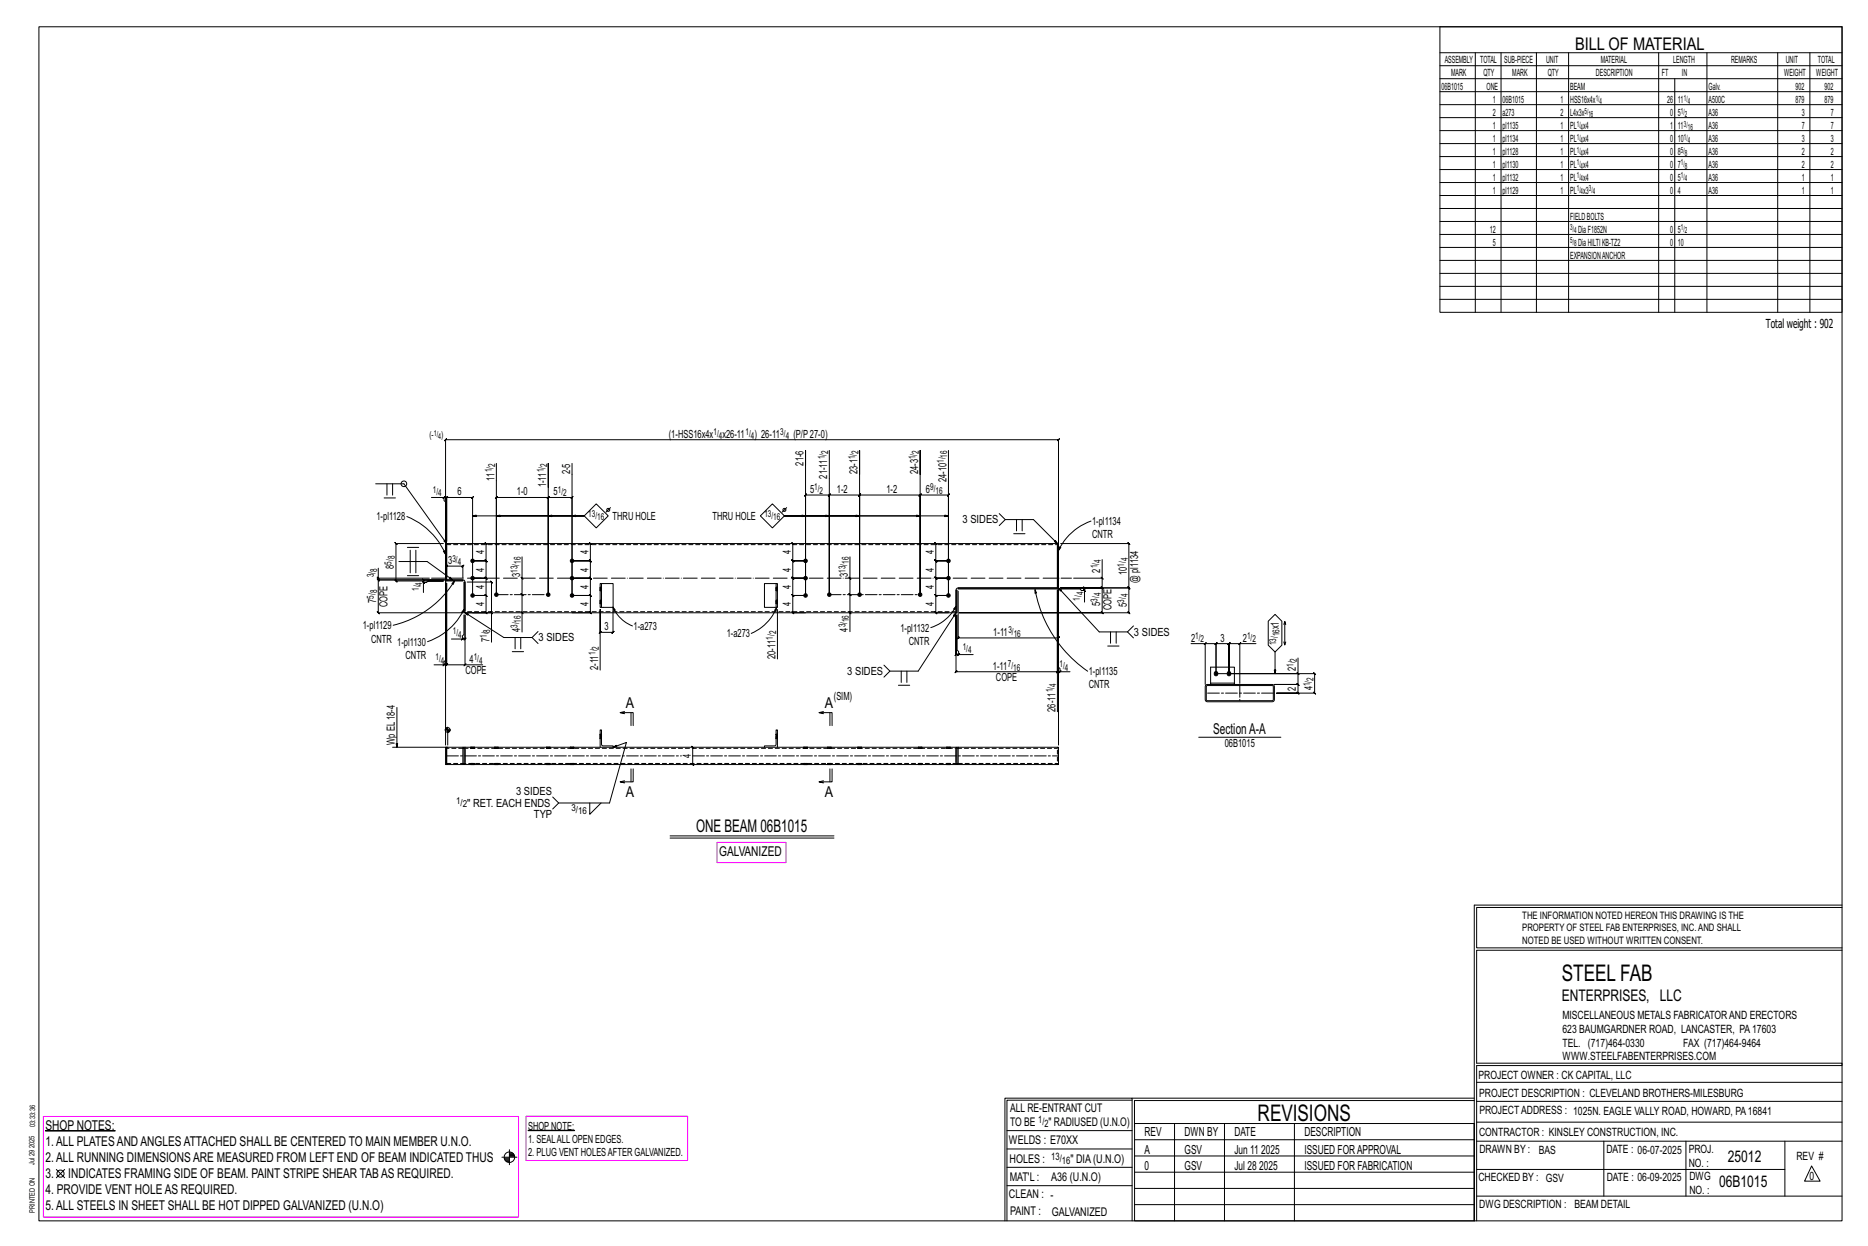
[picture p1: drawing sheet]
<svg xmlns="http://www.w3.org/2000/svg" width="914mm" height="610mm" viewBox="0 0 914 610" stroke-linecap="round" stroke-linejoin="round" font-family="sans-serif">
<g fill="#000" stroke="#000" stroke-width=".49">
<path d="M22 553h34zM259 553h22z"/>
<circle cx="231" cy="274" r=".9"/>
<circle cx="280" cy="274" r=".9"/>
<circle cx="394" cy="274" r=".9"/>
<circle cx="464" cy="274" r=".9"/>
<circle cx="231" cy="291" r=".9"/>
<circle cx="231" cy="283" r=".9"/>
<circle cx="243" cy="291" r=".9"/>
<circle cx="268" cy="291" r=".9"/>
<circle cx="280" cy="291" r=".9"/>
<circle cx="280" cy="283" r=".9"/>
<circle cx="394" cy="291" r=".9"/>
<circle cx="394" cy="283" r=".9"/>
<circle cx="406" cy="291" r=".9"/>
<circle cx="421" cy="291" r=".9"/>
<circle cx="450" cy="291" r=".9"/>
<circle cx="464" cy="283" r=".9"/>
<circle cx="464" cy="291" r=".9"/>
<circle cx="595" cy="330" r="1"/>
<circle cx="602" cy="330" r="1"/>
</g>
<g fill="none" stroke="#000" stroke-width=".49">
<path d="M19 13h883v584h-883zM705 13h197v140h-197zM705 26h197M705 32h197M705 39h197M722 26v127M735 26v127M752 26v127M768 26v127M812 26v127M820 39v114M836 26v127"/>
<path d="M870 26v127M886 26v127M705 45h197M705 51h197M705 58h197M705 64h197M705 70h197M705 77h197M705 83h197M705 89h197M705 96h197M705 102h197"/>
<path d="M705 108h197M705 115h197M705 121h197M705 127h197M705 134h197M705 140h197M705 146h197M184 237h14l21 29-2-1 1-1 1 2v18h-1v-18h300v22v-22l-1-2-1 1 2 1-12-12h-14l-3-3M189 237v5M192 237v5M243 227v64v-48l-1 1 1-1h25v1l1-1h-1v48v-48v1l1-1h-1h12v1l1-1h-1v48M268 238v-11v64"/>
<path d="M280 227v64M394 228v-8v71h-6l1 1-1-1v9v-1l1 1h-1h6M406 220v71M421 232v-12v71M450 232v-12v71M464 220v71h-6l1 1-1-1v9v-1l1 1h-1h6M188 244h6M199 253a35 35 0 0 1 19 18M211 243h6v2l1 1v19M217 243h2l-1 1 1-1v22v-22l-1 1 1-1h12v1l1-1h-1v48h7v1l-1-1h1v-8l-1-1 1 1h-7h7l-1-1 1 1v-9v1l-1-1h1h-7h7v1l-1-1h1v-8l-1-1 1 1h-2M218 243l-1 1zM231 252h55h-43"/>
<path d="M268 252h18h-6M286 252l6-5 6 5-6 6zM299 248l-2 3M378 247l6 5-6 6-6-6zM384 252h80M385 248l-2 3M394 252h-10h22M421 252h-37h66M492 254l-3 3M498 254v6M500 254v6M534 255a28 28 0 0 0-16 14"/>
<path d="M185 278v5h25M195 275h14l13 9M199 268h6M201 269v11M204 269v11M217 270l1-1v2zM217 266h-23l-1-1 1 1v18h-1l1 1v-1h23h-7l-1 1h-2v5M219 267v17h8l1 15M256 272v11M287 266h2l-1-1 1 1v8h-1l1 1v-1h-9h9h-1l1 1v-1v9l-1-1 1 1h-9h9l-1-1 1 1v8h-1l1 1v-1h-9M388 266v-1l1 1h-1v8l1 1-1-1h6h-6l1 1-1-1v9v-1l1 1h-1h6h-6v-1l1 1h-1v8l1 1-1-1h6v-49v1l1-1h-1h12l-1 1 1-1v49v-49l-1 1 1-1h15l-1 1 1-1v49v-49l-1 1 1-1h29v1l1-1h-1v49v-49v1l1-1h-1h14v1l1-1h-1v49h-6l1 1-1-1v-8h1l-1-1v1h6h-6h1l-1-1v1v-9l1 1-1-1h6h-6l1 1-1-1v-8h1l-1-1v1M416 272v11v-1l1 1h-1v8v-1l1 1-1-1 1 1h-1v9v-1l1 1h-1v9"/>
<path d="M496 261h6M518 267v21h-49l-1 1v10M519 268l-1 1zM519 266h34l-1-1 1 1v22l-1-1 1 1h-34h21l-1-1 1 1v12l-1-1 1 1h-70h83l-1-1 1 1v-12l-1-1 1 1h-34h21l-1-1 1 1v-5M540 274v9h-14M185 282l1 1zM185 283v1v-1l1 1h-1h33M199 282h6M207 284l1 1zM218 284h-33v-1l1 1h-1v16v-1l1 1h-1h41M218 284h-11v-1l1 1h-1v1M218 285v38l-1 1v1h-5"/>
<path d="M219 284h8h-8zM219 283v-6h-1l1-1v1h8h-1l1-1v1v6M223 284l-1 2-1-1zM223 284a48 48 0 0 1-31 22M227 285h1v15h-1zM227 298v2h-1zM227 298a31 31 0 0 1-18 16M228 300l19 12h13l3-3M228 300h240l-19 28h-13l-3-3M229 300h12v14M229 285h12l-1-1 1 1v15M231 291h7h-1l1 1v-1v9l-1-1 1 1h-7"/>
<path d="M240 299l1 1zM255 299l1 1zM255 282l1 1zM256 283v8l-1-1 1 1-1-1 1 1v9M256 300v9M280 291h9h-1l1 1v-1v9l-1-1 1 1h-9M294 286v11zM294 286h6v11h-6M300 297l1 1v1zM380 286h1v11h-1zM380 286h-6v11h6M380 297v2h-1z"/>
<path d="M380 297a23 23 0 0 1-12 13M381 298v24M468 289h1v11h-1zM468 297l-1 1zM468 297a21 21 0 0 1-12 10M469 288h49h-49zM469 289v23v1l1-1h-1h49v1l1-1h-1v-23v37l1 1v2h5M507 288v2zM507 288a62 62 0 0 0 25 40M518 289v40h-1l1-1v1h1M518 289v40v-1l-1 1h1h-50v-1l-1 1h1v-28v19l-1 1 1-1h1M518 289v59"/>
<path d="M518 288l20 21h14l3-3M519 288h10v1h2v6M519 288h12l-1-1 1 1v1M530 288l1 1zM539 282l1 1zM226 313l1-1zM226 313h2h-1l1-1v1v-12v24h8M227 301v9l-1 1v2h-5M251 319h5M252 312v5M255 312v5M260 312l3 3"/>
<path d="M310 306a17 17 0 0 1-10-9v12h1l-1 1v-1h-6l-1 1 1-1v-11v30M469 301v17v1v1h7M542 316h6M544 309v6M546 309v6M552 309l3 3M583 315h7v20M589 315l1-1zM590 315h5l1-1-1 1v15M606 315l1-1zM607 315h-5v-1l-1 1h1v15v-15v-1l-1 1h1h-7l1-1-1 1v15h40v-8M615 315h-8v19"/>
<path d="M621 304l3-3 3 3v12l-3 3-3-3zM624 319v11M628 314l1 2v-2M629 304l-1 1M629 305v-1v12M217 326l1-1zM217 325h2l-1 1 1-1v-40v40l-1 1 1-1h9M228 325l-1 1zM436 328l-3 3M440 335h5M441 328v6M444 328v6"/>
<path d="M469 321l1-1zM518 329l1-1zM590 335h33l1 1v7h-1h-32l-1-1zM591 336l32-1v7l-32 1zM593 335v-1h11v1M593 334v-8h11v8M602 330h42l-1-1 1 1v9h-1l1 1v-1h-19h10l1 1-1-1v-4h1l-1-1v1h-11h11h1l-1-1v1v-5M635 329l1 1zM194 346v20M218 357h3M218 357h.1M218 356v1"/>
<path d="M219 356v1M219 356v9M219 357v1M220 357v1M294 359h.1M306 349h-2h6v6M306 348l-2 1M309 349v6M380 359h.1M381 359h.1M403 349h-2h6v6M403 348l-2 1"/>
<path d="M406 349v6M192 366h27M218 366h1v8h-1zM218 365v-150v1l1-1h-1h300v1l1-1h-1v150M227 366h-8v8h8M227 366h.1M227 374h.1M227 366v8M228 366h-1v8M228 366v8h-1M228 367v6M228 374h240"/>
<path d="M228 366h240M230 366h.1M230 374h.1M232 366h.1M232 374h.1M242 366h.1M242 374h.1M244 366h.1M244 374h.1M268 366h.1M268 374h.1M269 366h.1"/>
<path d="M269 374h.1M279 366h.1M279 374h.1M281 366h.1M281 374h.1M294 361h.1M294 366v-9v7l1 1h7l-2 1 7-3-9 30h-25l-2-3M309 376v7M310 376v7h-6h2M339 374l1 1zM339 366v-1l1 1h-1v8M374 366v-1h6v-8h1v9"/>
<path d="M380 361h.1M381 361h.1M393 366h.1M393 374h.1M395 366h.1M395 374h.1M405 366h.1M405 374h.1M406 376v7M407 366h.1M407 374h.1M407 376v7h-6h2"/>
<path d="M420 366h.1M420 374h.1M422 366h.1M422 374h.1M450 366h.1M450 374h.1M451 366h.1M451 374h.1M463 366h.1M463 374h.1M465 366h.1M465 374h.1"/>
<path d="M468 367v6M469 366h.1M469 374h.1M469 366v8M469 366h-1v8M469 366v8h-1M469 366h49v8h-49M587 361h40M273 393l-2 3M289 393v5l5-5M306 382l-2 1M403 382l-2 1"/>
<path d="M328 409h80M328 410h80M722 443v154M722 443h180M902 444h-179v20h179M902 465h-179v55h179v1h-179v76M554 538h-61v59M554 537h168M722 538h-167v13M723 539h179M723 530h179M493 553h61"/>
<path d="M555 550h167v47h-167zM555 558h167M575 550v47M599 550v47M634 550v47M723 549h179M723 558h179M785 558v27M825 558v27M874 558v27M28 572l4 4M32 572l-4 4"/>
<path d="M246 566h7M247 567h2M247 568h2M248 568h1M249 562v8M249 566h3M249 564h2M249 565h3M493 571h61M493 562h61M555 573h167M555 566h167"/>
<path d="M723 572h151M887 570l4 8h-8zM492 597v-60h62v60M493 580h61M555 589h167M555 581h167M723 585h179"/>
<circle cx="198" cy="237" r="1.4"/>
<circle cx="298" cy="249" r=".7"/>
<circle cx="384" cy="249" r=".7"/>
<circle cx="219" cy="357" r="1.2"/>
<circle cx="30" cy="574" r="1.8"/>
<circle cx="249" cy="566" r="2.6"/>
</g>
<path d="M351 412h34v10h-34zM21 546h233v49h-233zM257 546h80v22h-80z" fill="none" stroke="#f0f" stroke-width=".5"/>
<g fill="none" stroke="#000" stroke-width=".49" stroke-dasharray="2 1.4">
<path d="M219 266h299M294 289h.1M294 288v1M294 288h.1M294 287h.1M294 295h.1M294 294h.1M380 294h1zM380 294l1 1-1-1M380 287h1zM380 288h1h-1M381 294h.1"/>
<path d="M381 294h-1M381 295h-1M381 287v1M381 288l-1-1M381 288h-1M381 289h-1M468 299h-240M294 360h.1M294 359h.1M381 359h-1M381 359h.1M381 360l-1-1"/>
<path d="M219 374h8M227 366h-8M227 366h242M230 374h1M230 374h.1M230 366h.1M230 366h1M231 374h-1M231 374h.1M231 366h-1M231 366h.1M231 374h1"/>
<path d="M231 366h1zM232 374h.1M232 366h.1M242 366h.1M242 374h.1M243 366h-1M243 374h.1M243 366h.1M243 374h1M244 366h.1M244 374h.1M268 366h.1"/>
<path d="M268 374h.1M268 366h1zM268 374h1M269 366h.1M269 374h.1M279 374h.1M279 366h.1M280 374h.1M280 366h-1M280 374h1M280 366h.1M281 374h.1"/>
<path d="M281 366h.1M294 361h.1M294 360v1M380 361h.1M380 360h1h-1M380 361h1M381 360h-1M381 361h-1M381 361h.1M393 374h1M393 374h.1M393 366h.1"/>
<path d="M393 366h1M394 374h-1M394 374h.1M394 366h-1M394 366h.1M394 374h1M394 366h1zM395 374h.1M395 366h.1M405 366h.1M405 374h.1M406 366h-1"/>
<path d="M406 374h.1M406 366h.1M406 374h1M407 366h.1M407 374h.1M420 366h.1M420 374h.1M420 374h1zM421 366h.1M421 366h-1M421 374h.1M421 374h1"/>
<path d="M422 366h.1M422 374h.1M450 366h.1M450 374h.1M450 366h1zM450 374h1M451 366h.1M451 374h.1M463 374h.1M463 366h.1M464 374h.1M464 366h-1"/>
<path d="M464 374h1M464 366h1zM464 366h.1M465 374h.1M465 366h.1M469 374h-242M469 374h49v-8M518 366h-49"/>
</g>
<path d="M211 283h313" fill="none" stroke="#000" stroke-width=".49" stroke-dasharray="6.8 1 0 1"/>
<path d="M243 291h25M406 291h44M607 335v8M623 339h-33M219 370h115M339 370h179" fill="none" stroke="#000" stroke-width=".49" stroke-dasharray="5.8 1 1 1"/>
<g font-size="11.2">
<text x="764" y="480">STEEL FAB</text>
<text x="616" y="548">REVISIONS</text>
</g>
<g font-size="8.6">
<text x="771" y="24">BILL OF MATERIAL</text>
<text x="341" y="407">ONE BEAM 06B1015</text>
</g>
<g font-size="7.9">
<text x="765" y="490">ENTERPRISES, LLC</text>
<text x="846" y="569">25012</text>
<text x="842" y="581">06B1015</text>
</g>
<g font-size="7.3">
<text x="306" y="346">A</text>
<text x="404" y="346">A</text>
<text x="594" y="359">SectionA-A</text>
<text x="306" y="390">A</text>
<text x="404" y="390">A</text>
</g>
<g font-size="6.6">
<text x="352" y="419">GALVANIZED</text>
<text x="22" y="553">SHOP NOTES:</text>
<text x="22" y="561">1.ALL PLATESANDANGLESATTACHED SHALL BE CENTERED TO MAIN MEMBER U.N.O.</text>
<text x="22" y="568">2.ALL RUNNING DIMENSIONSARE MEASURED FROM LEFT END OF BEAM INDICATED THUS</text>
<text x="22" y="576">3.</text>
<text x="33" y="576">INDICATES FRAMING SIDE OF BEAM. PAINT STRIPE SHEAR TABAS REQUIRED.</text>
<text x="22" y="584">4. PROVIDE VENT HOLEAS REQUIRED.</text>
<text x="22" y="592">5.ALL STEELS IN SHEET SHALL BE HOT DIPPED GALVANIZED (U.N.O)</text>
</g>
<g font-size="6.1">
<text x="864" y="161">Total weight : 902</text>
<text x="560" y="556">REV</text>
<text x="580" y="556">DWN BY</text>
<text x="604" y="556">DATE</text>
<text x="639" y="556">DESCRIPTION</text>
<text x="560" y="564">A</text>
<text x="580" y="564">GSV</text>
<text x="604" y="564">Jun 11</text>
<text x="617" y="564">2025</text>
<text x="639" y="564">ISSUED FORAPPROVAL</text>
<text x="560" y="572">0</text>
<text x="580" y="572">GSV</text>
<text x="604" y="572">Jul 28</text>
<text x="616" y="572">2025</text>
<text x="639" y="572">ISSUED FOR FABRICATION</text>
</g>
<g font-size="5.9">
<text x="494" y="560">WELDS : E70XX</text>
<text x="494" y="569">HOLES :</text>
<text x="524" y="569">&quot; DIA(U.N.O)</text>
<text x="494" y="578">MAT'L :</text>
<text x="515" y="578">A36 (U.N.O)</text>
<text x="494" y="586">CLEAN : -</text>
<text x="495" y="595">PAINT :</text>
<text x="515" y="595">GALVANIZED</text>
</g>
<g font-size="5.8">
<text x="494" y="544">ALL RE-ENTRANT CUT</text>
<text x="494" y="551">TO BE</text>
<text x="513" y="551">&quot; RADIUSED (U.N.O)</text>
</g>
<g font-size="5.6">
<text x="765" y="499">MISCELLANEOUS METALS FABRICATORAND ERECTORS</text>
<text x="765" y="505">623 BAUMGARDNER ROAD, LANCASTER, PA17603</text>
<text x="765" y="512">TEL. (717)464-0330</text>
<text x="824" y="512">FAX (717)464-9464</text>
<text x="765" y="519">WWW.STEELFABENTERPRISES.COM</text>
<text x="724" y="528">PROJECT OWNER : CK CAPITAL, LLC</text>
<text x="724" y="537">PROJECT DESCRIPTION : CLEVELAND BROTHERS-MILESBURG</text>
<text x="724" y="545">PROJECTADDRESS : 1025N. EAGLE VALLY ROAD, HOWARD, PA16841</text>
<text x="724" y="556">CONTRACTOR : KINSLEY CONSTRUCTION, INC.</text>
<text x="724" y="564">DRAWN BY :</text>
<text x="753" y="564">BAS</text>
<text x="786" y="564">DATE : 06-07-2025</text>
<text x="827" y="564">PROJ.</text>
<text x="879" y="568">REV #</text>
<text x="827" y="571">NO. :</text>
<text x="724" y="578">CHECKED BY : GSV</text>
<text x="787" y="578">DATE : 06-09-2025</text>
<text x="827" y="578">DWG</text>
<text x="886" y="578">0</text>
<text x="827" y="584">NO. :</text>
<text x="724" y="591">DWG DESCRIPTION : BEAM DETAIL</text>
</g>
<g font-size="5.5">
<text x="327" y="214">(1-HSS16x4x</text>
<text x="354" y="214">x26-11</text>
<text x="369" y="214">) 26-11</text>
<text x="388" y="214">(P/P27-0)</text>
<text x="393" y="228" transform="rotate(-90 393 228)">21-6</text>
<text x="279" y="232" transform="rotate(-90 279 232)">2-5</text>
<text x="420" y="232" transform="rotate(-90 420 232)">23-1</text>
<text x="449" y="232" transform="rotate(-90 449 232)">24-3</text>
<text x="242" y="235" transform="rotate(-90 242 235)">11</text>
<text x="267" y="238" transform="rotate(-90 267 238)">1-11</text>
<text x="405" y="234" transform="rotate(-90 405 234)">21-11</text>
<text x="463" y="236" transform="rotate(-90 463 236)">24-10</text>
<text x="224" y="242">6</text>
<text x="253" y="242">1-0</text>
<text x="271" y="242">5</text>
<text x="397" y="241">5</text>
<text x="410" y="241">1-2</text>
<text x="434" y="241">1-2</text>
<text x="453" y="241">6</text>
<text x="184" y="255">1-pl1128</text>
<text x="300" y="254">THRU HOLE</text>
<text x="349" y="254">THRU HOLE</text>
<text x="471" y="256">3 SIDES</text>
<text x="535" y="257">1-pl1134</text>
<text x="535" y="263">CNTR</text>
<text x="219" y="276">3</text>
<text x="237" y="271" transform="rotate(-90 237 271)">4</text>
<text x="288" y="271" transform="rotate(-90 288 271)">4</text>
<text x="387" y="271" transform="rotate(-90 387 271)">4</text>
<text x="457" y="271" transform="rotate(-90 457 271)">4</text>
<text x="193" y="278" transform="rotate(-90 193 278)">8</text>
<text x="237" y="280" transform="rotate(-90 237 280)">4</text>
<text x="288" y="280" transform="rotate(-90 288 280)">4</text>
<text x="387" y="280" transform="rotate(-90 387 280)">4</text>
<text x="457" y="280" transform="rotate(-90 457 280)">4</text>
<text x="539" y="280" transform="rotate(-90 539 280)">2</text>
<text x="552" y="281" transform="rotate(-90 552 281)">10</text>
<text x="255" y="282" transform="rotate(-90 255 282)">3</text>
<text x="415" y="282" transform="rotate(-90 415 282)">3</text>
<text x="557" y="285" transform="rotate(-90 557 285)">@ pl1134</text>
<text x="237" y="288" transform="rotate(-90 237 288)">4</text>
<text x="288" y="288" transform="rotate(-90 288 288)">4</text>
<text x="387" y="288" transform="rotate(-90 387 288)">4</text>
<text x="457" y="288" transform="rotate(-90 457 288)">4</text>
<text x="184" y="295" transform="rotate(-90 184 295)">7</text>
<text x="190" y="297" transform="rotate(-90 190 297)">COPE</text>
<text x="237" y="297" transform="rotate(-90 237 297)">4</text>
<text x="288" y="297" transform="rotate(-90 288 297)">4</text>
<text x="387" y="297" transform="rotate(-90 387 297)">4</text>
<text x="457" y="297" transform="rotate(-90 457 297)">4</text>
<text x="539" y="296" transform="rotate(-90 539 296)">5</text>
<text x="544" y="298" transform="rotate(-90 544 298)">COPE</text>
<text x="552" y="297" transform="rotate(-90 552 297)">5</text>
<text x="178" y="308">1-pl1129</text>
<text x="255" y="309" transform="rotate(-90 255 309)">4</text>
<text x="296" y="308">3</text>
<text x="310" y="308">1-a273</text>
<text x="356" y="312">1-a273</text>
<text x="415" y="309" transform="rotate(-90 415 309)">4</text>
<text x="441" y="309">1-pl1132</text>
<text x="486" y="311">1-11</text>
<text x="555" y="311">3 SIDES</text>
<text x="626" y="308" transform="rotate(-90 626 308)">x1</text>
<text x="182" y="314">CNTR</text>
<text x="194" y="316">1-pl1130</text>
<text x="240" y="314" transform="rotate(-90 240 314)">7</text>
<text x="264" y="314">3 SIDES</text>
<text x="445" y="315">CNTR</text>
<text x="583" y="314">2</text>
<text x="597" y="314">3</text>
<text x="608" y="314">2</text>
<text x="199" y="322">CNTR</text>
<text x="380" y="322" transform="rotate(-90 380 322)">20-11</text>
<text x="228" y="330">COPE</text>
<text x="230" y="324">4</text>
<text x="293" y="328" transform="rotate(-90 293 328)">2-11</text>
<text x="486" y="328">1-11</text>
<text x="634" y="328" transform="rotate(-90 634 328)">2</text>
<text x="415" y="330">3 SIDES</text>
<text x="488" y="333">COPE</text>
<text x="533" y="330">1-pl1135</text>
<text x="533" y="337">CNTR</text>
<text x="634" y="338" transform="rotate(-90 634 338)">2</text>
<text x="643" y="338" transform="rotate(-90 643 338)">4</text>
<text x="408" y="343">(SIM)</text>
<text x="517" y="348" transform="rotate(-90 517 348)">26-11</text>
<text x="193" y="365" transform="rotate(-90 193 365)">Wp EL18-4</text>
<text x="600" y="366">06B1015</text>
<text x="338" y="371" transform="rotate(-90 338 371)">4</text>
<text x="253" y="389">3 SIDES</text>
<text x="229" y="395">&quot; RET. EACH ENDS</text>
<text x="261" y="400">TYP</text>
<text x="259" y="553">SHOPNOTE:</text>
<text x="259" y="559">1. SEALALLOPEN EDGES.</text>
<text x="259" y="566">2. PLUG VENT HOLESAFTER GALVANIZED.</text>
</g>
<g font-size="5">
<text x="745" y="450">THE INFORMATION NOTED HEREON THIS DRAWING IS THE</text>
<text x="745" y="456">PROPERTY OF STEEL FAB ENTERPRISES, INC.AND SHALL</text>
<text x="745" y="462">NOTED BE USED WITHOUT WRITTEN CONSENT.</text>
<text x="508" y="550">1/</text>
<text x="511" y="551">2</text>
<text x="515" y="568">13/</text>
<text x="520" y="570">16</text>
</g>
<g font-size="4.9">
<text x="707" y="31">ASSEMBLY</text>
<text x="725" y="31">TOTAL</text>
<text x="736" y="31">SUB-PIECE</text>
<text x="757" y="31">UNIT</text>
<text x="784" y="31">MATERIAL</text>
<text x="819" y="31">LENGTH</text>
<text x="847" y="31">REMARKS</text>
<text x="874" y="31">UNIT</text>
<text x="890" y="31">TOTAL</text>
<text x="710" y="37">MARK</text>
<text x="726" y="37">QTY</text>
<text x="740" y="37">MARK</text>
<text x="758" y="37">QTY</text>
<text x="781" y="37">DESCRIPTION</text>
<text x="814" y="37">FT</text>
<text x="823" y="37">IN</text>
<text x="873" y="37">WEIGHT</text>
<text x="889" y="37">WEIGHT</text>
<text x="706" y="44">06B1015</text>
<text x="728" y="44">ONE</text>
<text x="769" y="44">BEAM</text>
<text x="836" y="44">Galv.</text>
<text x="879" y="44">902</text>
<text x="893" y="44">902</text>
<text x="731" y="50">1</text>
<text x="736" y="50">06B1015</text>
<text x="764" y="50">1</text>
<text x="769" y="50">HSS16x4x</text>
<text x="816" y="50">26</text>
<text x="821" y="50">11</text>
<text x="836" y="50">A500C</text>
<text x="879" y="50">879</text>
<text x="893" y="50">879</text>
<text x="731" y="57">2</text>
<text x="736" y="57">a273</text>
<text x="764" y="57">2</text>
<text x="769" y="57">L4x3x</text>
<text x="818" y="57">0</text>
<text x="821" y="57">5</text>
<text x="836" y="57">A36</text>
<text x="882" y="57">3</text>
<text x="896" y="57">7</text>
<text x="731" y="63">1</text>
<text x="736" y="63">pl1135</text>
<text x="764" y="63">1</text>
<text x="769" y="63">PL x4</text>
<text x="818" y="63">1</text>
<text x="821" y="63">11</text>
<text x="836" y="63">A36</text>
<text x="882" y="63">7</text>
<text x="896" y="63">7</text>
<text x="731" y="69">1</text>
<text x="736" y="69">pl1134</text>
<text x="764" y="69">1</text>
<text x="769" y="69">PL x4</text>
<text x="818" y="69">0</text>
<text x="821" y="69">10</text>
<text x="836" y="69">A36</text>
<text x="882" y="69">3</text>
<text x="896" y="69">3</text>
<text x="731" y="76">1</text>
<text x="736" y="76">pl1128</text>
<text x="764" y="76">1</text>
<text x="769" y="76">PL x4</text>
<text x="818" y="76">0</text>
<text x="821" y="76">8</text>
<text x="836" y="76">A36</text>
<text x="882" y="76">2</text>
<text x="896" y="76">2</text>
<text x="731" y="82">1</text>
<text x="736" y="82">pl1130</text>
<text x="764" y="82">1</text>
<text x="769" y="82">PL x4</text>
<text x="818" y="82">0</text>
<text x="821" y="82">7</text>
<text x="836" y="82">A36</text>
<text x="882" y="82">2</text>
<text x="896" y="82">2</text>
<text x="731" y="88">1</text>
<text x="736" y="88">pl1132</text>
<text x="764" y="88">1</text>
<text x="769" y="88">PL x4</text>
<text x="818" y="88">0</text>
<text x="821" y="88">5</text>
<text x="836" y="88">A36</text>
<text x="882" y="88">1</text>
<text x="896" y="88">1</text>
<text x="731" y="95">1</text>
<text x="736" y="95">pl1129</text>
<text x="764" y="95">1</text>
<text x="769" y="95">PL x3</text>
<text x="818" y="95">0</text>
<text x="821" y="95">4</text>
<text x="836" y="95">A36</text>
<text x="882" y="95">1</text>
<text x="896" y="95">1</text>
<text x="769" y="107">FIELDBOLTS</text>
<text x="729" y="114">12</text>
<text x="772" y="114">DiaF1852N</text>
<text x="818" y="114">0</text>
<text x="821" y="114">5</text>
<text x="731" y="120">5</text>
<text x="772" y="120">DiaHILTIKB-TZ2</text>
<text x="818" y="120">0</text>
<text x="821" y="120">10</text>
<text x="769" y="127">EXPANSIONANCHOR</text>
</g>
<g font-size="4.7">
<text x="210" y="214">(-</text>
<text x="216" y="214">)</text>
<text x="349" y="213">1/</text>
<text x="352" y="215">4</text>
<text x="365" y="213">1/</text>
<text x="368" y="215">4</text>
<text x="382" y="213">3/</text>
<text x="385" y="215">4</text>
<text x="404" y="225" transform="rotate(-90 404 225)">1/</text>
<text x="405" y="222" transform="rotate(-90 405 222)">2</text>
<text x="419" y="225" transform="rotate(-90 419 225)">1/</text>
<text x="420" y="222" transform="rotate(-90 420 222)">2</text>
<text x="448" y="225" transform="rotate(-90 448 225)">1/</text>
<text x="450" y="222" transform="rotate(-90 450 222)">2</text>
<text x="462" y="226" transform="rotate(-90 462 226)">1/</text>
<text x="464" y="224" transform="rotate(-90 464 224)">16</text>
<text x="241" y="231" transform="rotate(-90 241 231)">1/</text>
<text x="242" y="228" transform="rotate(-90 242 228)">2</text>
<text x="266" y="231" transform="rotate(-90 266 231)">1/</text>
<text x="268" y="228" transform="rotate(-90 268 228)">2</text>
<text x="399" y="240">1/</text>
<text x="455" y="240">9/</text>
<text x="212" y="241">1/</text>
<text x="215" y="243">4</text>
<text x="273" y="241">1/</text>
<text x="276" y="243">2</text>
<text x="401" y="242">2</text>
<text x="458" y="242">16</text>
<text x="288" y="253">13/</text>
<text x="292" y="255">16</text>
<text x="374" y="253">13/</text>
<text x="379" y="255">16</text>
<text x="193" y="274" transform="rotate(-90 193 274)">8</text>
<text x="221" y="275">3/</text>
<text x="255" y="276" transform="rotate(-90 255 276)">16</text>
<text x="415" y="276" transform="rotate(-90 415 276)">16</text>
<text x="539" y="276" transform="rotate(-90 539 276)">4</text>
<text x="552" y="275" transform="rotate(-90 552 275)">4</text>
<text x="185" y="280" transform="rotate(-90 185 280)">8</text>
<text x="192" y="276" transform="rotate(-90 192 276)">5/</text>
<text x="224" y="276">4</text>
<text x="253" y="280" transform="rotate(-90 253 280)">13/</text>
<text x="414" y="280" transform="rotate(-90 414 280)">13/</text>
<text x="537" y="278" transform="rotate(-90 537 278)">1/</text>
<text x="550" y="277" transform="rotate(-90 550 277)">1/</text>
<text x="183" y="282" transform="rotate(-90 183 282)">3/</text>
<text x="207" y="287" transform="rotate(-90 207 287)">4</text>
<text x="183" y="293" transform="rotate(-90 183 293)">5/</text>
<text x="185" y="290" transform="rotate(-90 185 290)">8</text>
<text x="205" y="289" transform="rotate(-90 205 289)">1/</text>
<text x="529" y="294" transform="rotate(-90 529 294)">1/</text>
<text x="530" y="291" transform="rotate(-90 530 291)">4</text>
<text x="539" y="292" transform="rotate(-90 539 292)">4</text>
<text x="552" y="292" transform="rotate(-90 552 292)">4</text>
<text x="537" y="294" transform="rotate(-90 537 294)">3/</text>
<text x="550" y="295" transform="rotate(-90 550 295)">3/</text>
<text x="255" y="305" transform="rotate(-90 255 305)">16</text>
<text x="415" y="304" transform="rotate(-90 415 304)">16</text>
<text x="222" y="310">1/</text>
<text x="240" y="310" transform="rotate(-90 240 310)">8</text>
<text x="253" y="307" transform="rotate(-90 253 307)">3/</text>
<text x="380" y="310" transform="rotate(-90 380 310)">2</text>
<text x="414" y="307" transform="rotate(-90 414 307)">3/</text>
<text x="494" y="310">3/</text>
<text x="496" y="312">16</text>
<text x="626" y="311" transform="rotate(-90 626 311)">16</text>
<text x="224" y="312">4</text>
<text x="238" y="312" transform="rotate(-90 238 312)">1/</text>
<text x="293" y="318" transform="rotate(-90 293 318)">2</text>
<text x="378" y="313" transform="rotate(-90 378 313)">1/</text>
<text x="585" y="313">1/</text>
<text x="588" y="314">2</text>
<text x="610" y="313">1/</text>
<text x="613" y="314">2</text>
<text x="625" y="316" transform="rotate(-90 625 316)">13/</text>
<text x="213" y="323">1/</text>
<text x="232" y="323">1/</text>
<text x="292" y="320" transform="rotate(-90 292 320)">1/</text>
<text x="471" y="318">1/</text>
<text x="474" y="320">4</text>
<text x="635" y="324" transform="rotate(-90 635 324)">2</text>
<text x="216" y="325">4</text>
<text x="235" y="325">4</text>
<text x="493" y="326">7/</text>
<text x="496" y="328">16</text>
<text x="519" y="326">1/</text>
<text x="521" y="328">4</text>
<text x="633" y="326" transform="rotate(-90 633 326)">1/</text>
<text x="641" y="336" transform="rotate(-90 641 336)">1/</text>
<text x="643" y="333" transform="rotate(-90 643 333)">2</text>
<text x="515" y="339" transform="rotate(-90 515 339)">1/</text>
<text x="517" y="336" transform="rotate(-90 517 336)">4</text>
<text x="223" y="393">1/</text>
<text x="227" y="395">2</text>
<text x="280" y="397">3/</text>
<text x="283" y="398">16</text>
</g>
<g font-size="4.2">
<text x="781" y="49">1/</text>
<text x="783" y="51">4</text>
<text x="824" y="49">1/</text>
<text x="826" y="51">4</text>
<text x="776" y="56">5/</text>
<text x="778" y="57">16</text>
<text x="823" y="56">1/</text>
<text x="825" y="57">2</text>
<text x="772" y="62">1/</text>
<text x="774" y="63">4</text>
<text x="824" y="62">3/</text>
<text x="826" y="63">16</text>
<text x="772" y="68">1/</text>
<text x="774" y="70">4</text>
<text x="824" y="68">1/</text>
<text x="826" y="70">4</text>
<text x="772" y="75">1/</text>
<text x="774" y="76">4</text>
<text x="823" y="75">5/</text>
<text x="825" y="76">8</text>
<text x="772" y="81">1/</text>
<text x="774" y="82">4</text>
<text x="823" y="81">1/</text>
<text x="825" y="82">8</text>
<text x="772" y="87">1/</text>
<text x="774" y="89">4</text>
<text x="823" y="87">1/</text>
<text x="825" y="89">4</text>
<text x="772" y="94">1/</text>
<text x="774" y="95">4</text>
<text x="778" y="94">3/</text>
<text x="780" y="95">4</text>
<text x="769" y="113">3/</text>
<text x="823" y="113">1/</text>
<text x="769" y="119">5/</text>
<text x="770" y="114">4</text>
<text x="825" y="114">2</text>
<text x="770" y="121">8</text>
</g>
<g font-size="4">
<text x="212" y="213">1/</text>
<text x="215" y="215">4</text>
</g>
<g font-size="3.7">
<text x="17" y="551" transform="rotate(-90 17 551)">03:33:36</text>
<text x="17" y="562" transform="rotate(-90 17 562)">2025</text>
<text x="17" y="570" transform="rotate(-90 17 570)">Jul 29</text>
<text x="17" y="593" transform="rotate(-90 17 593)">PRINTED ON</text>
</g>
</svg>
